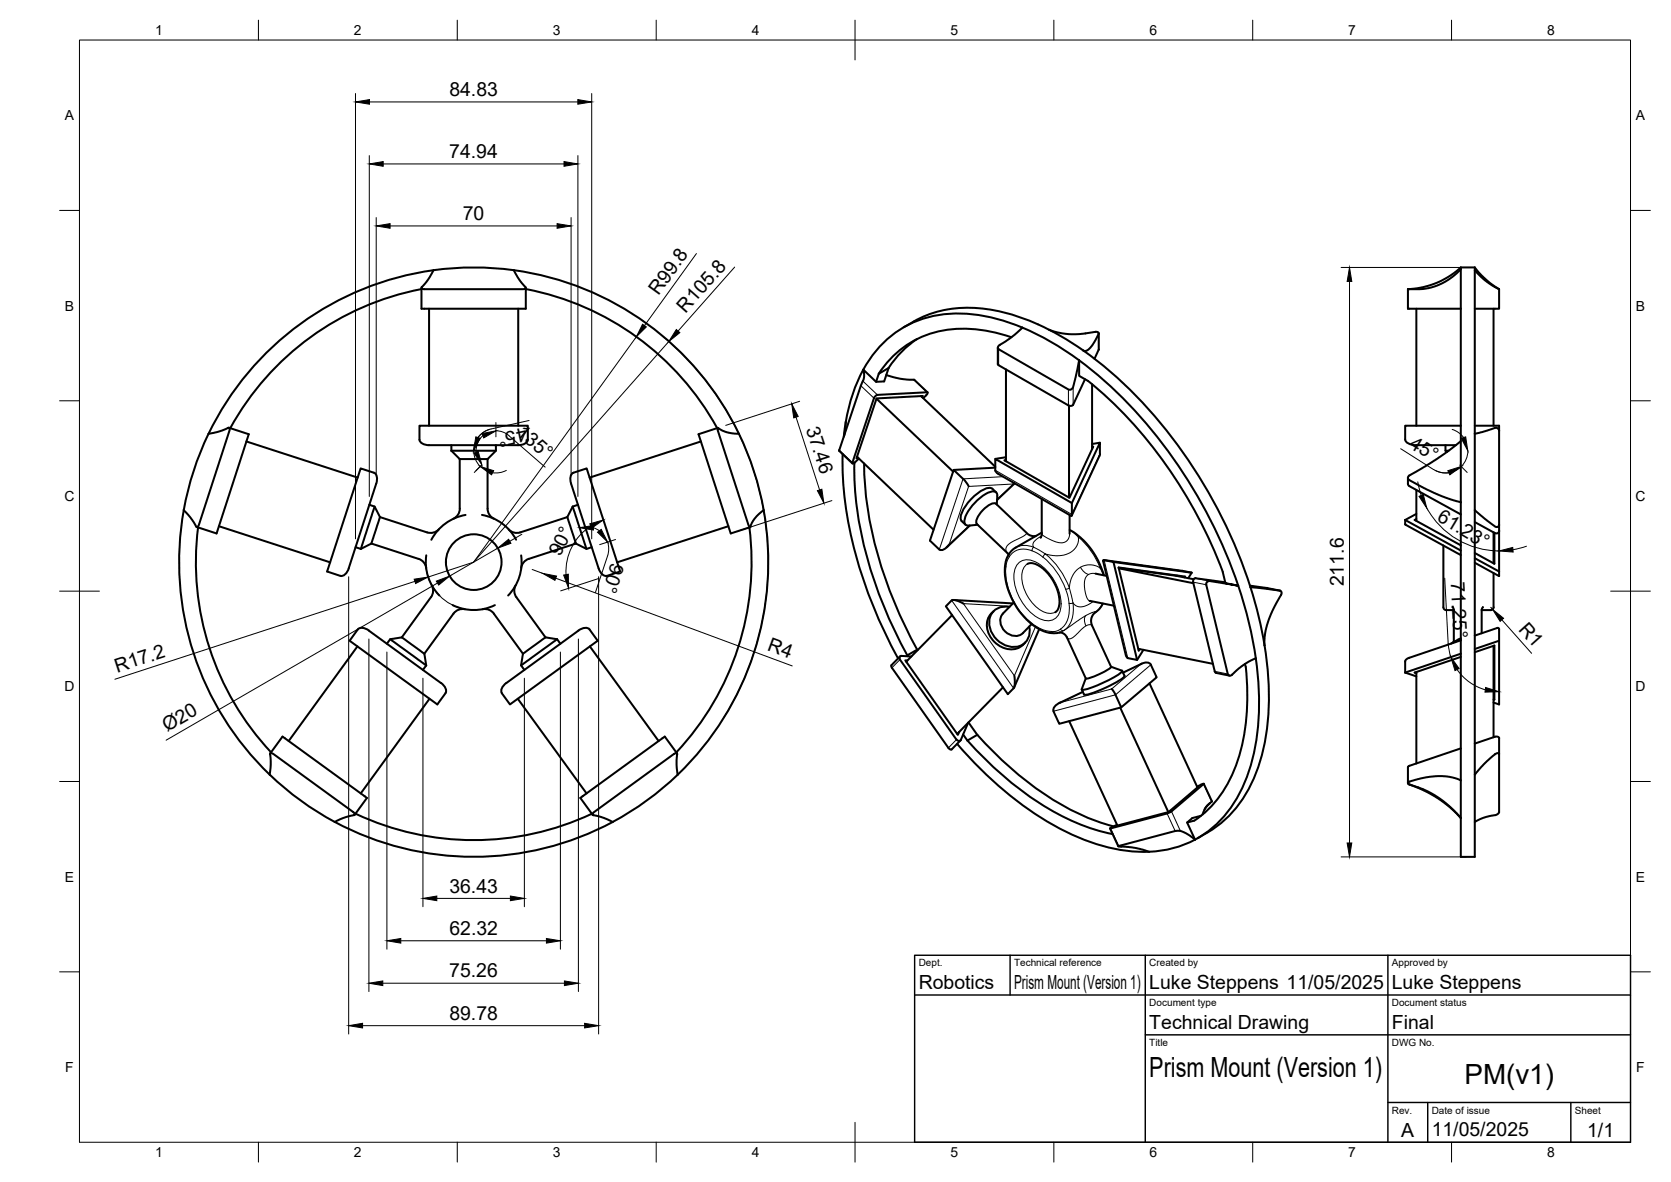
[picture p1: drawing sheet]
<svg xmlns="http://www.w3.org/2000/svg" width="420mm" height="297mm" viewBox="0 0 420 297" stroke-linecap="round" stroke-linejoin="round" font-family="sans-serif">
<!-- layer: Visible -->
<g fill="none" stroke="#000" stroke-width=".51">
<path d="M105.9 72.7h.1M105.9 72.7a69.9 69.9 0 0 0-48 34.9M106 72.3v5.3h26.2v-5.3M107.9 77.6v29.4M109 67.9a73.5 73.5 0 0 1 20.2 0l1.4 2.4 1.5 1.8 .1 .3-.2 .2h-25.8l-.2-.2v-.3l1.6-1.8zM109 67.9a74.1 74.1 0 0 0-56.6 41.1M129.2 67.9a74 74 0 0 1 60.4 50.5 74 74 0 0 1-19.2 76.3M130.3 77.6v29.4M132.2 72.7a69.5 69.5 0 0 1 48.1 34.9M354 72.7v4.9h13.3M356.1 77.6v29.4M367.3 67.7l-2.6 2.3-3.3 1.8-3.3 .8-4.1 .1"/>
<path d="M367.3 67.7v58.5M367.3 67.2v.5M367.3 67.2l-2.9 2.2-3 1.6-4.1 1.3-3.3 .4M367.3 67.2h3.5M370.8 67.2a1.8 1.8 0 0 0 1 1.8l2.2 1.9 2.9 1.8M370.8 67.9v41.1M370.8 67.2l2.8 3 3.3 2.5M375.5 77.6v29.4M376.9 72.7v4.9h-6.1M221 93.9l-.7 2.1M222.8 94.2l3.8 1 3.3 .2 3.3 3.2M223.4 92.5l-1.1 3.3-2 .2-3.2-3.1 .2 1.1-.2 1.3-.6 1.6-5.5 16.3 3.3 3.3"/>
<path d="M223.4 92.5l-2.4 1.4M229.7 80.8l-2.5 1.4M229.7 80.8a30.5 30.5 0 0 1 23.5-2.1 69.5 69.5 0 0 1 28.2 16.6 123.6 123.6 0 0 1 33 52.3M230.6 85.2a25.3 25.3 0 0 0-7.2 7.3M231.6 99.5l18.7 17.8M231.8 99.7l.3-.2-11.7 .6-5.1 15.1 .3-.3M233.1 98.6l-12.5 .6-.5 .3-.4 .6-5.4 16.3h.5l1.2-1.2M233.1 98.6l.1 .4-1.1 1M250.9 87.4v4.1l.2 .3 17.8 10.2h.4l.6-.3 2.9-6.4M252.9 92.8v23.1M254.3 84.8a31.1 31.1 0 0 0-22.7-.1 24.5 24.5 0 0 0-10.6 9.2M257.1 82.3a37.5 37.5 0 0 0-23.7-2.6 27.7 27.7 0 0 0-18.6 18.2l-1.4 4.5-.7 3.6"/>
<path d="M257.1 82.3a79.5 79.5 0 0 1 26.7 19.3 120 120 0 0 1 32 63.8M257.1 82.3l-3 2.6-2.9 1.9-.3 .5 .1 .4 17.7 10.2h.6l.5-.5 1.5-6.8v3.9a36.9 36.9 0 0 1 7.6 5.8 116.6 116.6 0 0 1 28.6 43.4l.6 2.8 3.2 .7-7.2-1.2-.5 .2-.3 .7 5.5 22.7 .4 .2 .5-.1 2.8-2.5 3.2-1.8M263.8 82.9l2.4 .7 2.6 .4 2.9-.1 3.7-.5 .7 .1 .2 .3-.6 1.2-1.5 2.3-.9 .8h-.9M274.6 96.6v16.3M276.3 83.8v4M276.3 87.8l-1.1 2.4M52.4 109l3-.7 2-.8 .3 .2v.5l-7.7 23.7-.3 .5h-.4l-1.4-2.3-1.7-1.9M52.4 109a74 74 0 0 0-6.2 19.2M57.6 107.5l4.9 1.6-7.8 24.3-.3 .7-5-1.7M62 110.9l27.9 9.1M94 118.8l-3.3-1.1-8.4 25.9 3.3 1.1M94 118.8a2.14 2.14 0 0 1 .6 2.7"/>
<path d="M113.5 113.3h11.2M113.5 113.3l2.1 2.1M113.5 111.9v1.4M115.6 115.4h7M115.6 115.4v12.4M122.6 115.4v12.4M124.7 111.9v1.4l-2.1 2.1M132.7 110.5a2.14 2.14 0 0 1-2.4 1.4h-22.4a2.13 2.13 0 0 1-2.4-1.4v-3.5h27.2v3.5M176.2 110.9l-27.9 9.1M180.5 107.5l-4.9 1.6 7.9 24.3 .2 .7 4.9-1.6M185.8 109l-2.5-.2-1.6-.5-1.1-.8-.2 .2 7.8 24.2 .3 .6 1.2-2.1 2.3-2.2M211.9 114.1a101 101 0 0 0 11.6 46.9l2.3 4.5"/>
<path d="M212.7 106.1l-.4 3.3M212.7 106l-.5 3.8M214.8 116.3a96.1 96.1 0 0 0 11 44l2.3 4.4M215.5 114.8l19.2 18.3M217.3 116.5a98.4 98.4 0 0 0 12.2 44.6l1.1 2.1M220.4 100.2l19.2 18.3M250.3 117.5l-10.5 .6M252.9 114.9l-2.6 .4M268.8 101.9v23.1M274.6 112.3l.3-.1-6 12.9-16.4-9.4 .4-.1M276.6 111.3l-2 .3M356.1 111.9h10"/>
<path d="M363.5 113.3h.7M363.5 111.9v1.4l.3 .3M367.3 107h-14v3.5a2.51 2.51 0 0 0 2.8 1.4M367.3 110.8l-4.2 3.3-4.5 2.9-4.3 2.5-.3 .5 .3 .6 6.3 3.3 3.6 1.4 3.1 .9M370.8 109l2.1-.5 3.1-1 .6 .1 .3 .5v23.8M370.8 109v19.2M370.8 107h6.1v1.3M46.2 128.2a74 74 0 0 0 21.6 66.5M49.8 132.6a70 70 0 0 0 18.4 56.5M55 132.2l28 9.1M89.4 137.5l1.3 .5M92.9 126.9l1.3 .4 1.3 2.6"/>
<path d="M93.4 136.6l11.9 3.8a2.8 2.8 0 0 1 1.9 2.4M93.4 136.6l-2.7 1.4M94.2 127.3l-3.5 10.7M94.6 121.5l-6.9 21.3a2.14 2.14 0 0 1-2.1 1.9M95.5 129.9l-2.1 6.7M95.5 129.9l11.9 3.9M107.2 139.6a12 12 0 0 0 3.3 10M110.3 133a2.8 2.8 0 0 1-2.9 .8M115.6 127.8a2.8 2.8 0 0 1-1.6 2.6M117.1 129.4a12.1 12.1 0 0 0-8.6 6.2M121.2 129.4a12 12 0 0 1 8.6 6.2M122.6 127.8a2.8 2.8 0 0 0 1.6 2.6"/>
<path d="M127.9 133a2.8 2.8 0 0 0 2.9 .8M131 139.6a12 12 0 0 1-3.2 10.1M142.6 129.9l2.2 6.7M142.6 129.9l-11.8 3.9M143.6 121.5l6.9 21.3M143.6 121.5a2.12 2.12 0 0 1 .6-2.7l3.3-1.1 8.4 25.9-3.3 1.1a2.14 2.14 0 0 1-2.1-1.9M144 127.3l3.5 10.7M144 127.3l-1.4 2.6M144.8 136.6l2.7 1.4 1.3-.5M144.8 136.6l-11.8 3.8a2.8 2.8 0 0 0-2 2.4M145.3 126.9l-1.3 .4M183.2 132.2l-28 9.1"/>
<path d="M188.4 132.6a69.6 69.6 0 0 1-18.4 56.5M243.6 122.2l-1.1-1.6-2.7-2.5-6 17.8 2.4 2.2a2.08 2.08 0 0 0 2.5-1.3M243.9 132.1l-5.9 5.5M245.6 131.7l8 7.7M245.6 131.7a2.71 2.71 0 0 1 1-2.9l1.1-1.1 1.1-.9a1.51 1.51 0 0 1 1.7-.2l8 7.6 1.1 .5h.9M245.8 131.9l-2.1 .2M250.5 123.7l-1-.9a2.05 2.05 0 0 0-2.2 .2 11.5 11.5 0 0 0-5.8 7.1l.3 .8 1 1M250.6 126.8l.2-2.2a1.05 1.05 0 0 0-.5-1 1.05 1.05 0 0 0-1.1 0 11.8 11.8 0 0 0-6.7 7 1.07 1.07 0 0 0 1.2 1.5M255.1 121.4l-.3 .2M255.1 121.5l-4.4 4.2M261.9 133.8l-6.7 3.9-1.2 1.1-.8 1.4-.4 1.5-.2 2.2 .3 1.9 .6 2.4 1.1 2.6 1.6 2.7 2 2.3 2.3 1.9 1.9 .9 2.1 .5 2.1-.2M261.9 125.4v9l-.3 .7"/>
<path d="M268.9 133.2l1.2 .6 1.6 1.3 2.3 2.5 2 3 1.6 4M268.9 129.4v4.7M269.5 126.4l7.1-15.1-.1 3.1-7 15.2M269.5 129.3l-.2 .3-18.6-10.7-.5-.7 .1-2.9 19.2 11.1v2.9M353.3 130.7l.1 1.2M353.3 130.7l14 7.7M353.4 131.9l13.9 7.6M354 120.1v1.5l.4 .6 12.9 7.1M356.1 123.1v7.8M356.1 130.4l-.4 .3 11.6 6.3M356.1 129.1l-2.8 1.6M362.9 137.1v14.6a1.3 1.3 0 0 0 .7 1.6h1.9"/>
<path d="M367.3 126.2v69.9M370.8 131.2l5.1 2.8h.7l.4-.6M370.8 128.2l5.1 4.1 .7 .1 .3-.5v12.8M370.8 128.2v66.5M375.5 133.8v7.7M375.8 133.9v7.8l-5-2.7M108.4 150.1l-7.4 10.1M108.6 147.1a2.8 2.8 0 0 1-.2 3M113.8 152.1a12.1 12.1 0 0 0 10.6 0M116.8 153.1a2.8 2.8 0 0 0-2.8 1.1l-7.3 10.1M121.4 153.1a2.8 2.8 0 0 1 2.8 1.1l7.3 10.1M129.7 147.1a2.8 2.8 0 0 0 .1 3"/>
<path d="M129.8 150.1l7.4 10.1M239.4 154.6l-11.5 11.7M239.8 150.8l14.9 .8M242.2 151.7l-1.2-.6-1.5-.3-1.7 1.6 15.6 22 1.6-1.7 .2-1.5-.1-1.4M249.8 153.6a5 5 0 0 0 .3 7.7 5.1 5.1 0 0 0 7.7 .2M253.8 152.6a4.1 4.1 0 0 0-4.4 1.4 4.1 4.1 0 0 0-.2 4.6 5.9 5.9 0 0 0 8 3.4 4.1 4.1 0 0 0 1.6-4.5M254.9 151.4l-2.7 2.8a3.6 3.6 0 0 0 2.2 5.5 2.78 2.78 0 0 0 2.8-.6l2.2-2.3M258.4 141.7l1.3-.2 2 .9 1.8 1.7 1.4 2 1 2.1 .5 2.4-.2 2.1-.4 .7-.5 .4M261.3 158.1l-6.3 14.7M266.4 158.9l1 .3 .8 .8 4.8 10.5M274 151l6.1 1.2M275.4 144.2l2.9 .5"/>
<path d="M277.3 151.7l-.9 1.3-1.6 1.6-.4 1.1v1.1l5 10.8 2.8 1a22.8 22.8 0 0 1-7.6 4.1l-1.5 .5-1.1 .1 1-2.8a14 14 0 0 0 6.4-2.9M277.6 140.7l19.6 2.8M277.6 140.7l-.2 .3 5.7 23.7M277.6 140.8l2.4 .4 5.9 24.6-2.3-.4-.5-.8M280 141.2l19.6 2.7M281.3 142.7l14.5 2 4.3 .9M281.3 142.8l18.8 3.8M296 144.6l-.1 .1M297.2 143.4h.1M297.3 143.5l2.3 .4M297.8 145.1l.1-.2-16.6-2.3 5 20.9 .3-.4M299.6 143.9l-.8 1.4"/>
<path d="M300 146.3l5.4 22.4 .4 .4 3.3 .7M300.6 145.3l7.5 1M300.6 145.3l-.5 .3-.1 .7M314.3 147.2l4.2 .6M314.4 147.6l7.4 .8M314.4 147.6l2.1 7.4 1.5 7.2M318.5 147.7h.1M318.6 147.8l3.2 .6M321.8 148.4l.4 .3v.6l-2.3 4.3-1.3 3.4-.6 3-.1 2.2M365.2 152.6l.3 .5v8.2M370.8 140.3l6.1 3.3M370.8 141.4l6.1 3.3"/>
<path d="M372.9 152.6l-.3 .7v5.8M375.5 144v8.6M375.6 152.6a.71 .71 0 0 1-.7 .7h-2.3M376.4 157.8l-5.6 1.9M376.4 157.8h.3l.2 .4M376.9 158.2v18.8l-1.4-.4M376.9 144.7h.1M89.9 162.4l-17.3 23.8M98.1 160.6l9.1 6.6M101 160.2l5.7 4.1M101 160.2l-2.9 .4-.8 1.2M106.7 164.3l.5 2.9"/>
<path d="M107.2 167.2l-.9 1.1M108 175.6l-17.3 23.8M110.9 171.6a2.15 2.15 0 0 1 1.1 2.6l-2 2.8-22.1-16 2.1-2.8a2.14 2.14 0 0 1 2.8 .3l18.1 13.1M127.3 171.6l18.1-13.1a2.14 2.14 0 0 1 2.8-.3l2.1 2.8-22.1 16-2-2.8M127.3 171.6a2.14 2.14 0 0 0-1.1 2.6M130.2 175.6l17.3 23.8M131.5 164.3l-.5 2.9 .8 1.1M137.2 160.2l-5.7 4.1M137.2 160.2l2.9 .4M140.1 160.6l-9.1 6.6M140.1 160.6l.8 1.2M148.3 162.4l17.3 23.8"/>
<path d="M226.3 165l-2.2 2.2 .1 .5 14.3 20.2 .7 .5 2.3-2.3M226.7 164.8l2.5 .2M226.7 164.8l-.5 .3 .1 .6 14.2 20.2M228.1 164.7l.2 .2M228.2 166h-.6l13.3 18.7 .3-.8M230.6 163.3l.1 .1M230.6 163.3l-2.5 1.4M252.2 172.7l-11.5 11.7M266.7 176.5a2.12 2.12 0 0 0-1.8 2.2l1.4 3.2 15.6-4.1M272.3 173.9l-5.9 2.8M279.5 173.1l1 1.5M281.7 177.8l12.1 26.3"/>
<path d="M282.2 168.6l.6 1.2a11.7 11.7 0 0 1-4.8 3 11.7 11.7 0 0 1-5.4 1.7l-.6-1.2M286.2 163.1l18.8 3.7M286.8 166.9a1.82 1.82 0 0 1 2.6 .1M287.1 166.8l-4.7 2.2M287.5 163.3l-1.6 2.5M289 171.7l12.1 26.2M289.4 167.1l1.4 3.1-8.9 7.6-1.4-3.2M313 166.8a51.3 51.3 0 0 1-3.6 28.8 26.5 26.5 0 0 1-9.1 10.6l-1.8 .5M315.8 165.4a61.5 61.5 0 0 1-2.1 29.4 29 29 0 0 1-13.2 16.2M318 162.2a63.9 63.9 0 0 1-1.5 30.1 29.7 29.7 0 0 1-12.8 16.9M353.3 169l2.8 1M354.3 165.3a1.2 1.2 0 0 0-1 .9v2.8"/>
<path d="M356.1 168.9v23M367.3 165.1l-11.6 3.9 .4 .2M367.3 164.3l-14 4.7M367.3 160.9l-13 4.4M367.3 160.4l-2.1 1.1M367.3 160.8l-2.4 .9M370.8 163.9l5-1.7v13.6h-.3M375.5 162.3v23M375.5 173.5l.3 .1M376.9 161l-6.1 2.1M67.8 194.7l.3-2.4-.2-2.9 .3-.1 20.7 14.8 .3 .4-.2 .4-2.7 .7-2.2 1M67.8 194.7a74.1 74.1 0 0 0 86.3 11.9"/>
<path d="M67.9 189.3l3.1-4.2 20.7 15 .6 .4-3.1 4.3M170.2 189.3l-3-4.2-20.7 15-.6 .4 3.1 4.3M170.4 194.7l-.3-2.4 .2-2.9-.4-.1-20.6 14.8-.3 .4 .1 .4 2.8 .7 2.2 1M170.4 194.7a74.1 74.1 0 0 1-16.3 11.8M240.5 185.8l.6 .4 .5-.3M240.7 186.9a86.9 86.9 0 0 0 30.4 23.5 38.2 38.2 0 0 0 22.3 3.1l4.2-1.2 2.9-1.3M242.2 184.6l1 1.5 2.5-1.4M243.3 186.1a78.4 78.4 0 0 0 29.5 21.5l3.5 1.2 3.5 .8M243.4 181.6l-1.8 4.3M243.5 181.6l2.2 3.1M245.7 184.7a78.9 78.9 0 0 0 29.1 21.3l5.2 1.7M268.8 181.2l12.2 26.3"/>
<path d="M301.1 197.8l.2-.1-7.5 6.4-13.2 3.5 .3-.2M301.9 197.2l-.9 .5M302.6 197l-8.5 7.2-15 4 1.8-.9M302.7 197l-.7 .2M302.7 197l2 4.4-1.4 1.3-.9 2M354.1 196.6l3.1-1 4.3-.6 2.9 .2 2.9 .9v9.5l-2.7-2.8-2.7-2.2-3.2-1.9-4.5-1.7zM354.4 192.4l-.4 .4v4.1l4.2 1.8 3.3 1.9 3.1 2.3 2.7 2.7v9.7h3.5v-8.7M367.3 188.1l-12.9 4.4M376.9 185.5v4l-.1-.2h-.5l-1 .7-2.3 2.1-2.2 2.6v11.9l2.7-1.3 2.6-.5 .8-.6v-14.7M377 185.5l-.4-.4h-.7l-5.1 1.8M89.4 204.5h.1M148.8 204.5a69.7 69.7 0 0 1-59.3 0"/>
<path d="M279.1 208.2l2.1 4.5M300.5 211l-2.7-1.8-1-.4h-.8l-14.8 3.8 4.1 .4 3.6 1.1M301.9 205l-2.1 .6-1.3 1.1 2 4.3M303.6 209.2l-2.4 1.4M304.2 201.8l-1.3 1.6"/>
<circle cx="119.1" cy="141.3" r="7"/>
</g>
<!-- layer: Visible Narrow -->
<g fill="none" stroke="#000" stroke-width=".25">
<path d="M216.5 96.9l3.3 3.2M217 95.8l3.6 3.4M229.8 95.4l3.3 3.2M251.1 87.8v4M268.6 97.9v4M269.8 97.3v4.4M276.2 83.9v4M211 113.1l3.3 3.2M252.2 119.8l-10.1 .5-5.9 17.8M276.6 114.1l-7.1 15.2-19.2-11.1M250.7 125.5l4.1-3.9-11.3 .6-4.8 14.6 5-4.7M253.7 139.3l.1 .6"/>
<path d="M253.8 139.9l-.5 1-.4 1.6M258.2 134l-1 .8-2.8 1.4-.9 .7-.6 1 .2 .8 .3 .4M259.5 138.4a4.4 4.4 0 0 0-5.7 1.5M259.5 138.4l1.5 .7 1.2 .9M259.9 137.5l2.9 1.7M259.9 137.5l-2.1-.4-1.3 .1-1.1 .4M259.9 137.5l-.3 .4-.1 .5M261.8 134.7l-1.1 .8a1.47 1.47 0 0 0-.8 2M261.9 134.1l.4 .5 2.1 1.2 2.4 .6 .9-.1 .6-.4 .5-.8 .1-1M262.2 140a18.5 18.5 0 0 1 5.8 8.1M262.8 139.2a19.7 19.7 0 0 1 6.1 8.6M262.8 139.2l-.5 .8"/>
<path d="M268.9 133.3l.8 .4a2.46 2.46 0 0 1 .6 4.2 7 7 0 0 1-7.5 1.3M271.5 134.9h-.4a19.9 19.9 0 0 1 5.5 7.8M239.3 150.9l15.6 22.1M252.7 142.1l.2 .4M252.9 142.4a15.2 15.2 0 0 0 2.2 9.1M254 152.4l-11.8-.7 12.9 18.1 5.2-12.3M255.1 151.5l2.2 3.2M255.1 151.5l-.1 .1M256.1 141.5a3.8 3.8 0 0 1 4.8 0 12.7 12.7 0 0 1 5.8 11.3 3.3 3.3 0 0 1-4.9 2.9 12.5 12.5 0 0 1-6.8-11.9l.2-.9zM257.3 154.6a10.6 10.6 0 0 0 7.1 4.1M257.3 154.6v.2M258.4 141.7a4 4 0 0 0-1.4 4.1 10.2 10.2 0 0 0 6.4 8.3h1.3l.7-.3"/>
<path d="M268 148.1l.8 3.3a.63 .63 0 0 0 1 .1M268.8 151.6a6.4 6.4 0 0 1-2.3 6.6l-1 .5h-1.1l.5 .4M268.9 147.8l.9 3.7M268.9 147.8l-.9 .3M269.8 151.5a7 7 0 0 1-2.3 6.9l-.5 .1-.4-.4M271.7 142.6l.4-.3a4.6 4.6 0 0 1 4.5 .5M271.7 142.6a6.3 6.3 0 0 0-2.8 5.2M271.7 142.6l.9 1.2 1.1 .6M272.9 154.8a2.65 2.65 0 0 0 .1 2.5M274.6 157.2l-.7-.2-1 .3-3.6 3.2h-.6l-.5-.4M274.8 151.2l-1.7 1-1.3 .3-1.2-.2-.8-.8M275.4 144.2l-.8-.1a2.41 2.41 0 0 0-1.9 3.1l.5 2.9 .4 .7 .5 .2"/>
<path d="M275.7 153.7l-.3 .2M275.7 153.7l-.9 .1-1.5 .7-5.2 3.6-1.5 .8M275.7 153.7h.1M276.6 142.8l.8 1.8M276.9 142.5l-.3 .2M277.2 151.6l-.5 1-1 1.1M297.3 143.5l-19.7-2.7 6 24.6M300 146.3l3.3 .6M300.6 145.3l3.5 .7M318.5 147.8l3.3 .6M226.3 165.8l-2 2M282.4 169l4.4-2.1-7.3 6.3-12.8 3.3 5.6-2.6"/>
<path d="M289.4 167.1l-8.9 7.5-15.6 4.1M305.4 168.7l3.3 .7M240.5 185.9l-2 2M302.6 197l2.1 4.5M279.3 208.2l2 4.4M293.5 204.4l2 4.4M294.6 203.9l2.2 4.9"/>
</g>
<!-- layer: BORDER -->
<g fill="none" stroke="#000" stroke-width=".25">
<path d="M20 10.1h390v276.9h-390zM65 5.1v5M115 5.1v5M165 5.1v5M215 5.1v10M265 5.1v5M315 5.1v5M365 5.1v5M15 52.9h5M410 52.9h5M15 100.7h5M410 100.7h5"/>
<path d="M15 148.6h10M405 148.6h10M15 196.4h5M410 196.4h5M15 244.2h5M410 244.2h5M65 287v5M115 287v5M165 287v5M215 282.1v9.9M265 287v5M315 287v5"/>
<path d="M365 287v5"/>
</g>
<!-- layer: TITLEBLOCK -->
<path d="M230 240.1h180v46.9h-180zM230 250h180M254 240.1v9.9M288 240.1v46.9M349 240.1v46.9M288 260.1h122M349 277.1h61M359 277.1v9.9M395 277.1v9.9" fill="none" stroke="#000" stroke-width=".36"/>
<!-- layer: FD_Dimensions -->
<g fill="none" stroke="#000" stroke-width=".25">
<path d="M89.4 23.5v111.9M92.9 39.1v85.7M92.9 25.6h52.4M145.3 39.1v85.7M148.8 23.5v111.9M94.6 54.7v64.7M96.4 41.2h45.4M98.1 56.8h42M143.6 54.7v64.7M175.1 63.7l-13 18.1M184.7 67.1l-14.2 16.1M337.2 67.2h31.5"/>
<path d="M339.3 70.7v141.1M160 84.7l-40.9 56.6M166.6 84.4a74.1 74.1 0 0 1 15.3 96.1M168.2 85.8l-49.1 55.5M119.7 118.3l1.4-1.4-1.8 1.8M121.4 109.5l-1.2 1.5-.4 1.3-.1 1.3M123.1 107.9l-1.6 .8-1.3 1.2M124.7 106.2v3.6M124.7 108.3l1.2 .1 1.6 .7 9.6 8.3M127.3 118.2l-1.7 .6h-1.7M133 105.7l-9.5 2.1a5.6 5.6 0 0 0-2.8 9.4M200.2 104.8l5.9 18.3"/>
<path d="M201.1 100.8l-18.6 6.1M352.2 112.8l8.3 5.2M360.9 118.2l1.6 .6h1.8M365.1 107.9l1.6 .8 1.3 1.2M367.1 116.9l1.8 1.8M369.1 113.3a5.6 5.6 0 0 1-8.6 4.7M125.1 137.8l-12.1 7M131.2 134.3l-3 1.7M148.6 132.2a13.6 13.6 0 0 0-6.3 12.2M149.2 132.6l1.5 .8M152.8 136.2l.2 1.2-.1 1.7-3.2 9.8M154.8 135.6l-4 1.3"/>
<path d="M209.2 125.8l-23.5 7.6M356.5 121.1l.9 3.4M358.8 127.7a20.7 20.7 0 0 0 18.1 10.7M383.8 137.3l-3.4 .8M87.7 144.9v114.9M104.3 146.1l-75.4 24.6M107.2 143a12 12 0 0 0 9.8 10.1M110 146.5l-68.2 39.5M119.1 141.3l-11.5 3.7M133.8 143.1l2.6 1M139.7 145.3l59.5 22.1M150.5 144.9v114.9"/>
<path d="M150.6 145.4l-9.6 3.1M363.3 145.3l.9 17 .6 2.8M374.8 152.6l.5 .5M377.6 155.8l7.5 8.4M92.8 160.6v88.6M97.3 163.9v74.6M106.3 170.4v57.5M131.8 170.4v57.5M140.9 163.9v74.6M145.4 160.6v88.6M366.4 168.3a12.8 12.8 0 0 0 7.1 5M337.2 215.3h31.5"/>
<path d="M100.8 236.4h36.6M109.8 225.8h18.5M91.2 257.8h55.8M96.2 247.1h45.7"/>
</g>
<g fill="#000" stroke="#000" stroke-width=".25">
<path d="M89.4 25.6l3.5-.6v1.2zM145.3 25l3.5 .6-3.5 .6zM92.9 41.2l3.5-.6v1.2zM94.6 56.8l3.5-.6v1.2zM140.1 56.2l3.5 .6-3.5 .6zM141.8 40.6l3.5 .6-3.5 .6zM339.3 67.2l.6 3.5h-1.2zM161.6 81.5l.9 .7-2.5 2.5zM170.1 82.8l.8 .8-2.7 2.2zM119.2 113.9l1-.5 1 3.4zM119.6 109.8l1.1 .3-1.6 3.2zM121.2 109l3.5-.7-3.1 1.8z"/>
<path d="M120.7 117.2l3.4 1.1-.5 1zM199.1 101.5l1.6 3.2-1.1 .3zM364 118.3l3.4-1.1-2.8 2.1zM367.4 110.1l1.1-.3 .6 3.5zM125.1 137.8l2.8-2.3 .6 1zM148.3 131.6l3.4-.9-2.9 2zM145.7 132.6l3.5-.6v1.2zM150.2 133.7l1-.7 1.6 3.2zM205.5 123.3l1.2-.4 .5 3.5zM356.8 124.7l1.1-.4 .9 3.4zM376.9 138.5l3.5-.9 .1 1.1zM104.1 145.5l3.5-.5-3.1 1.6z"/>
<path d="M109.7 146l3.3-1.2-2.7 2.2zM136.4 144.1l3.5 .7-.4 1zM141.7 144.5l1.2-.2 .1 3.5zM375.3 153.1l2.8 2.3-.9 .8zM364.8 165.1l2.1 2.9-1.1 .5zM373.5 172.8l3.4 1-3.5 .1zM338.7 211.8h1.2l-.6 3.5zM97.3 236.4l3.5-.6v1.2zM106.3 225.8l3.5-.6v1.1zM128.3 225.2l3.5 .6-3.5 .5zM137.4 235.8l3.5 .6-3.5 .6zM87.7 257.8l3.5-.6v1.1z"/>
<path d="M92.8 247.1l3.4-.6v1.2zM141.9 246.5l3.5 .6-3.5 .6zM147 257.2l3.5 .6-3.5 .5z"/>
</g>
<g font-size="7">
<text x="289" y="270.6">Prism Mount (Version 1)</text>
<text x="368.2" y="272.3">PM(v1)</text>
</g>
<g font-size="4.9">
<text x="113" y="24.2">84.83</text>
<text x="113" y="39.7">74.94</text>
<text x="116.4" y="55.3">70</text>
<text x="165.6" y="74.4" transform="rotate(-54 165.6 74.4)">R99.8</text>
<text x="172.4" y="78.9" transform="rotate(-49 172.4 78.9)">R105.8</text>
<text x="132" y="107.4" transform="rotate(167 132 107.4)">45°</text>
<text x="202.6" y="107.7" transform="rotate(72 202.6 107.7)">37.46</text>
<text x="129.6" y="109" transform="rotate(41 129.6 109)">135°</text>
<text x="354.1" y="112.2" transform="rotate(32 354.1 112.2)">45°</text>
<text x="361.1" y="130.7" transform="rotate(31 361.1 130.7)">61.23°</text>
<text x="140.8" y="140" transform="rotate(-63 140.8 140)">90°</text>
<text x="153.8" y="141.3" transform="rotate(109 153.8 141.3)">90°</text>
<text x="337.9" y="147.3" transform="rotate(-90 337.9 147.3)">211.6</text>
<text x="364.8" y="146.4" transform="rotate(87 364.8 146.4)">71.25°</text>
<text x="381.7" y="158.2" transform="rotate(48 381.7 158.2)">R1</text>
<text x="192.7" y="163.5" transform="rotate(20 192.7 163.5)">R4</text>
<text x="29.4" y="169" transform="rotate(-18 29.4 169)">R17.2</text>
<text x="42" y="184.1" transform="rotate(-30 42 184.1)">Ø20</text>
<text x="113" y="224.3">36.43</text>
<text x="113" y="235">62.32</text>
<text x="113" y="245.6">75.26</text>
<text x="231" y="248.5">Robotics</text>
<text x="255" y="248.5">Prism Mount (Version 1)</text>
<text x="289" y="248.5">Luke Steppens 11/05/2025</text>
<text x="350" y="248.5">Luke Steppens</text>
<text x="113" y="256.3">89.78</text>
<text x="289" y="258.6">Technical Drawing</text>
<text x="350" y="258.6">Final</text>
<text x="352.3" y="285.7">A</text>
<text x="360" y="285.5">11/05/2025</text>
<text x="399.1" y="285.7">1/1</text>
</g>
<g font-size="3.5">
<text x="39" y="8.8">1</text>
<text x="89" y="8.8">2</text>
<text x="139" y="8.8">3</text>
<text x="189" y="8.8">4</text>
<text x="239" y="8.8">5</text>
<text x="289" y="8.8">6</text>
<text x="339" y="8.8">7</text>
<text x="389" y="8.8">8</text>
<text x="16.3" y="30.2">A</text>
<text x="411.3" y="30.2">A</text>
<text x="16.3" y="78">B</text>
<text x="411.3" y="78">B</text>
<text x="16.2" y="125.9">C</text>
<text x="411.2" y="125.9">C</text>
<text x="16.2" y="173.7">D</text>
<text x="411.2" y="173.7">D</text>
<text x="16.3" y="221.6">E</text>
<text x="411.3" y="221.6">E</text>
<text x="16.4" y="269.4">F</text>
<text x="411.4" y="269.4">F</text>
<text x="39" y="290.8">1</text>
<text x="89" y="290.8">2</text>
<text x="139" y="290.8">3</text>
<text x="189" y="290.8">4</text>
<text x="239" y="290.8">5</text>
<text x="289" y="290.8">6</text>
<text x="339" y="290.8">7</text>
<text x="389" y="290.8">8</text>
</g>
<g font-size="2.5">
<text x="231" y="242.9">Dept.</text>
<text x="255" y="242.9">Technical reference</text>
<text x="289" y="242.9">Created by</text>
<text x="350" y="242.9">Approved by</text>
<text x="289" y="252.8">Document type</text>
<text x="350" y="252.8">Document status</text>
<text x="289" y="262.9">Title</text>
<text x="350" y="262.9">DWG No.</text>
<text x="350" y="279.9">Rev.</text>
<text x="360" y="279.9">Date of issue</text>
<text x="396" y="279.9">Sheet</text>
</g>
</svg>
